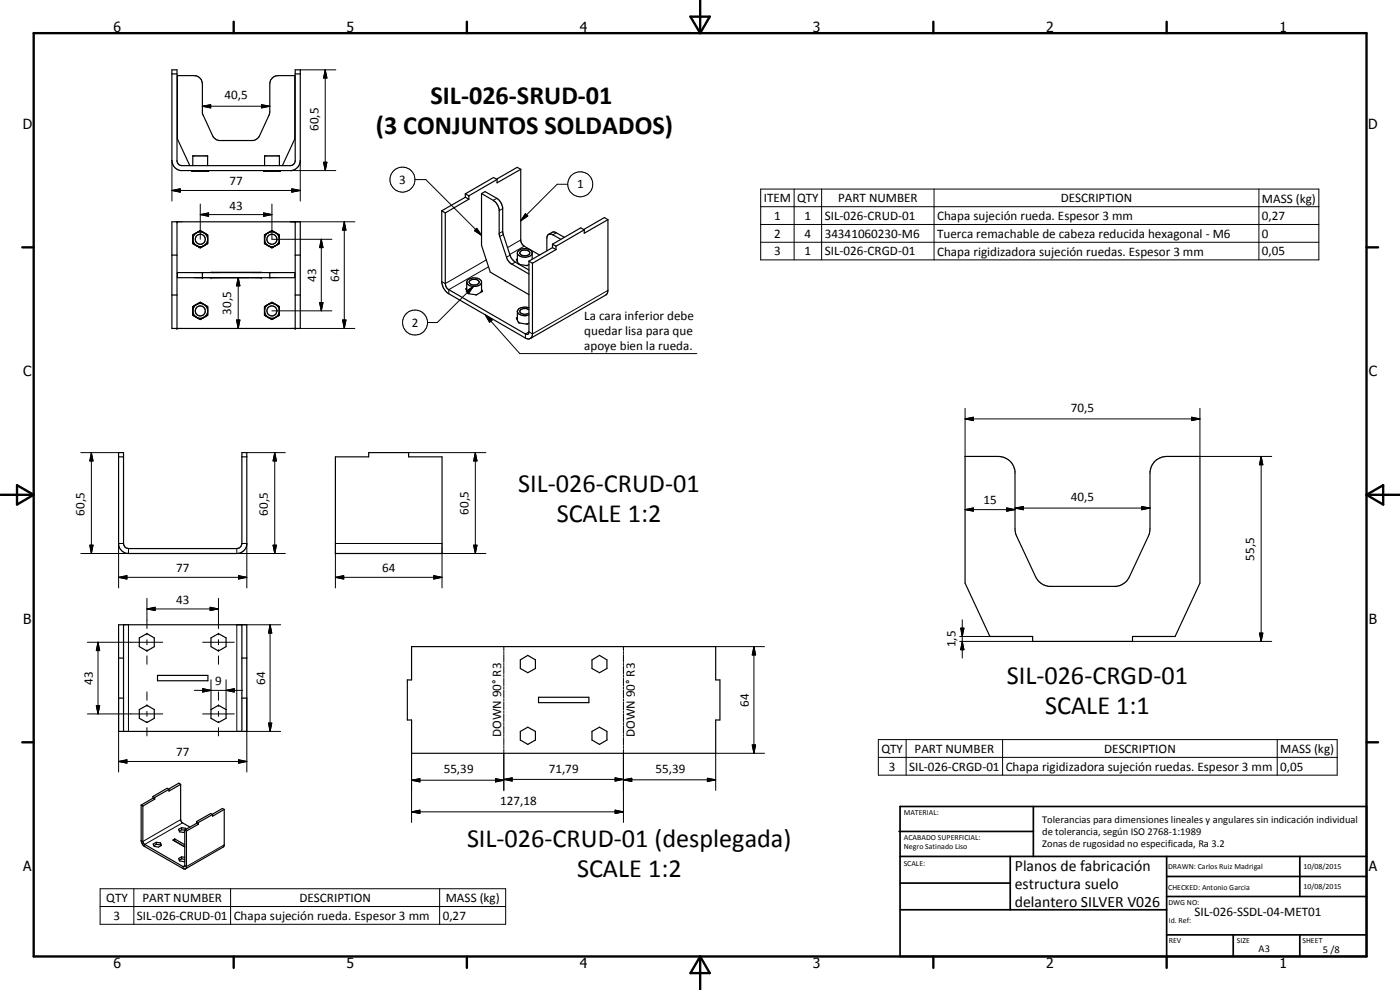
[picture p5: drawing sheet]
<svg xmlns="http://www.w3.org/2000/svg" width="420mm" height="297mm" viewBox="0 0 420 297" stroke-linecap="round" stroke-linejoin="round" font-family="sans-serif">
<g fill="none" stroke="#000" stroke-width=".35">
<path d="M51.6 21h1.5v27.5l.7 .9 .8 .3h32.5l.8-.3 .7-.9v-27.5h1.5v27.2a3.1 3.1 0 0 1-2.6 3h-33.3a3.1 3.1 0 0 1-2.6-3zM51.6 22.2h1.5M88.6 22.2h1.5M57 49.7l-3.8-8v-19h5a2.51 2.51 0 0 1 2.5 2.5l.1 9.1 3.2 6.8 .7 .7 1 .4h10.3l1.5-.9 3.4-7.4 .1-8.7a2.44 2.44 0 0 1 2.5-2.5h5v19l-3.8 8M57.6 51.4h5M57.6 51.3h.3M57.6 51.3v.1M57.9 49.7v-2.9h4.4v2.9M57.9 51.3v.1M57.9 51.2l-.3 .1M57.9 51.4h1.9M57.9 51.4h.1"/>
<path d="M58 51.2l-.1 .1M59.8 51.4h.1M59.9 51.3h.4M59.9 51.3l-.1 .1M60 51.2l-.1 .1M60.2 51.2l.1 .1M60.3 51.3l.1 .1M60.4 51.4h1.9M60.4 51.4h.1M62.2 51.2l.2 .1M62.3 51.4h.1M62.3 51.2l.3 .1"/>
<path d="M62.4 51.3h.2M62.4 51.3l-.1 .1M62.6 51.3v.1M79.2 51.3h4.9M79.2 51.3h.1M79.3 51.3l.1 .1M79.4 49.7v-2.9h4.5v2.9M79.4 51.4h.1M79.4 51.4h1.9M79.4 51.2l-.2 .1M79.5 51.2l-.2 .1M81.3 51.4h.1"/>
<path d="M81.4 51.3h.4M81.4 51.3l-.1 .1M81.5 51.2l-.1 .1M81.7 51.2l.1 .1M81.8 51.3l.1 .1M81.9 51.4h1.9M81.9 51.4h.1M83.7 51.2l.2 .1M83.8 51.4h.1M83.9 51.3h.2M83.9 51.3l-.1 .1M83.9 51.2l.2 .1"/>
<path d="M139.6 58.2l1.1 .6M139.6 58.2v1M139.6 59.2l1.1 .6M139.6 59.2l-7 4M140.7 58.8v1M140.7 59.8l-7.1 4.1M144.5 58.1v15.5l2.6 8.1 4.6 2.6M144.5 58.1l3.5 2 1.4 1.5 .4 1.3v7.5l2.2 6.8a3.6 3.6 0 0 0 1.6 2l5.1 3M144.5 58.1l1.1-.6 3.5 2a4.1 4.1 0 0 1 1.8 2.8v7.7l2.4 7.2 1.3 1.5 4.1 2.3M149.2 53.8l-1.1-.5-8.5 4.9M149.2 53.8l-8.5 5M156.3 50.8l-7.1 4.1v-1.1"/>
<path d="M156.3 50.8l-1.1-.6-6.2 3.6M156.3 50.8v21.5l.3 .8 .7 .8 4.6 2.6M51.6 76.5h1.5M51.6 66.5h38.5v32.1h-38.5zM53.1 66.5v32.1M57.9 70.5l2.2-1.3 2.2 1.3v2.6l-2.2 1.3-2.2-1.3zM60.7 69.6a2.23 2.23 0 0 0-2.8 2.3 2.23 2.23 0 0 0 3 1.9M60.7 69.6l1 .6M60.7 69.6a.75 .75 0 0 0-1.2 0l-1.6 1.1M60.7 69.6l1 .5M61.2 73.7l-.2 .1M61.7 70.1l.6 .6-.1 2.5-2.2 1.1-2.1-1.4"/>
<path d="M61.7 70.2l.6 1.3M62.3 72.2l-.3 .7-.7 .8M79.4 70.5l2.2-1.3 2.3 1.3v2.6l-2.3 1.3-2.2-1.3zM79.4 72.9l2.1 1.4 2.4-1.4M79.4 72l.3 1 .8 .7M80.9 73.9h1.4M82.3 69.7a2.16 2.16 0 0 0-2.9 1.9M82.5 69.7l.5 .3M82.7 73.7l-.2 .1M83 70l-.8-.4a.75 .75 0 0 0-1.2 0l-1.5 .8-.1 .3M83 70a2.25 2.25 0 0 1-.3 3.7M83 70l.9 .7"/>
<path d="M88.6 76.5h1.5M88.6 66.5v32.1M132.6 63.2l1 .7M132.6 63.2v21.6a4.4 4.4 0 0 0 2.1 3.3l23 13.3 .8 .3 .7-.1M133.6 63.9v21.2l.3 1 .8 .8 23 13.3a.66 .66 0 0 0 .7 .1 .66 .66 0 0 0 .3-.7v-21.2M155.3 77.7l-.3 .2 .6 1.3M155.3 75.9v2.6M155.3 78.1l-.1 .2M155.5 79l.5 .4M155.9 79.3l2.3 .4 .5-.3M156.2 75.4a1.75 1.75 0 0 1 2.8 .6 1.83 1.83 0 0 1-3-.1zM158.3 79.6l-.3 .1"/>
<path d="M158.7 78.4l1.1 .6M159.7 76.1a2.77 2.77 0 0 1-4.4 0 1.75 1.75 0 0 1 2.3-1.5 1.85 1.85 0 0 1 2.1 1.3v1.9M159.8 79v21.5l-.3 .8-.3 .3M164.7 70.3l1.2-.7h.6l2.9 1.6M165.8 73.3l1.1 .6M165.8 73.3v1M165.8 74.3l1.1 .6M165.8 74.3l-7.1 4.1M166.9 73.9v1M166.9 74.9l-7.1 4.1M168.3 71.8l-2.4-1.4a1.09 1.09 0 0 0-1.3-.1 1.09 1.09 0 0 0-.5 1.2v3.7M175.3 69l-1-.6-8.5 4.9"/>
<path d="M175.3 69l-8.4 4.9M182.4 65.9l-7.1 4.1v-1M182.4 65.9l-1-.6-6.2 3.6M182.4 65.9v21.2l-.3 1.1-22.9 13.4M51.6 88.5h1.5M53.2 81.8h35.3v1.5h-35.3zM57.9 92l2.2-1.3 2.2 1.3v2.6l-2.2 1.3-2.2-1.3zM57.9 94.4l1.6 1.1a.96 .96 0 0 0 1.5-.2l.2-.1M58.4 91.9l1.6-1.1 1.7 .8 .6 .5v2.3a2.34 2.34 0 0 1-3.1 .9 2.34 2.34 0 0 1-1-3.1zM59 91.4l-1.1 .7M60.7 81.8v1.5M61.2 91.4l-1.2-.3-1 .3"/>
<path d="M61.4 91.4l.7 .9 .2 .7M62.3 93.7l-.3 .7-.7 .8M63.3 81.8h15.1M79.4 92l2.2-1.3 2.3 1.3v2.6l-2.3 1.3-2.2-1.3zM79.4 93.6a3.4 3.4 0 0 0 2.3 2.2l2.2-1.4M79.4 94.4l.1 .3 1 .5M80.4 91.4a2.23 2.23 0 0 1 3.4 1.7 2.23 2.23 0 0 1-3.1 2.2M80.4 91.4l-.7 .8-.3 .6M80.5 91.4a1.41 1.41 0 0 1 2.2 0l1.2 .7M80.5 91.4l-1.1 .7M81 81.8v1.5M88.6 88.5h1.5"/>
<path d="M140.1 86.5l-.3 .2 .7 1.4 2.4 .4M140.1 84.6a2.64 2.64 0 0 1 4.2-.5l.2 .4v2.9l-.2 .3M140.1 84.6a2.54 2.54 0 0 0 3.6 1l.5-.3 .3-.6M140.1 86.9l-.1 .1M140.1 84.7v2.5M140.3 87.8l.5 .3M140.9 84.3a1.69 1.69 0 0 1 2.9 .5 1.85 1.85 0 0 1-3-.1zM142.8 88.4h.1M143.2 88.4h-.3M144.5 86.8l.3 .6-1.9 1.1M144.5 87l.2 .5M151.6 84.2l7.1 4.2"/>
<path d="M151.7 84.3h.1M155.3 95.2l-.3 .2 .6 1.5 2.6 .4 .5-.4M155.3 93.5a2.61 2.61 0 0 0 3.4 1M155.3 95.7l-.1 .1M155.5 96.6l.5 .3M158.3 97.2h-.3M158.7 92.4a2.61 2.61 0 0 0-3.4 .9v2.8M158.7 93a1.79 1.79 0 0 0-2.7 .4 1.82 1.82 0 0 0 2.7 .5M35.6 135.8h1.5v27.3a1.52 1.52 0 0 0 1.5 1.5h32.5a1.6 1.6 0 0 0 1.5-1.5v-27.3h1.5v27.6a3.1 3.1 0 0 1-3 2.7h-32.5a3.1 3.1 0 0 1-3-2.7zM35.6 137.1h1.5M72.6 137.1h1.5M100.7 137.1h9.9v-1.3h12v1.3h10.1v29h-32z"/>
<path d="M289.6 136.9h10a5 5 0 0 1 5 4.5l.1 18.4 6.1 13.3a5 5 0 0 0 4.1 2.8h20a5.1 5.1 0 0 0 4.1-2.8l6-13.3 .1-18.4a5 5 0 0 1 5-4.5h10v38.1l-7.4 16h-12.8v1.4h-30v-1.4h-12.8l-7.5-16zM35.6 187.5h38.5v32h-38.5zM35.6 197.4h1.5M37.1 187.5v32M41.8 191.4l2.3-1.3 2.2 1.3v2.6l-2.2 1.3-2.3-1.3zM63.3 191.4l2.3-1.3 2.2 1.3v2.6l-2.2 1.3-2.3-1.3zM72.6 187.5v32M72.6 197.4h1.5M123.5 194h91.3v10h1.3v12h-1.3v10h-91.3v-10h-1.3v-12h1.3zM156.2 198l2.2-1.4 2.3 1.4v2.6l-2.3 1.2-2.2-1.2zM177.7 198l2.2-1.4 2.2 1.4v2.6l-2.2 1.2-2.2-1.2zM35.6 209.5h1.5"/>
<path d="M41.8 212.9l2.3-1.3 2.2 1.3v2.6l-2.2 1.3-2.3-1.3zM47.3 202.6h15.1v1.7h-15.1zM63.3 212.9l2.3-1.3 2.2 1.3v2.6l-2.2 1.3-2.3-1.3zM72.6 209.5h1.5M156.2 219.5l2.2-1.3 2.3 1.3v2.5l-2.3 1.4-2.2-1.4zM161.6 209.2h15.1v1.6h-15.1zM177.7 219.5l2.2-1.3 2.2 1.3v2.5l-2.2 1.4-2.2-1.4zM45.9 239l.5 .3M45.9 239v.5M45.9 239.5l.5 .3M45.9 239.5l-3.5 2.1M46.4 239.3v.5"/>
<path d="M46.4 239.8l-3.5 2.1M50.7 236.9l-.5-.4-4.3 2.5M50.7 236.9l-4.3 2.4M54.2 235.3l-3.5 2.1v-.5M54.2 235.3l-.5-.3-3.1 1.8M54.2 235.3v10.8l.6 .8 2.2 1.3M42.4 241.6l.5 .3M42.4 241.6v10.8l.4 1 .6 .6 11.7 6.7h.6M42.9 241.9v10.6l.1 .5 12.1 7.1 .3-.3v-10.8M46.9 252.7l-.9 .5 .3 .8 1.3 .2 .9-.6-.3-.7M46.9 253.3l-.7 .4M46.9 252.7v.6"/>
<path d="M46.9 253.3l1.3 .2M46.9 252.7l1.3 .2M48.2 252.9v.6M48.2 253.5v.2M52.4 252.3h.1M52.4 251.7l3 1.7M52.4 251.7v.6M52.4 252.3l3 1.7M52.4 251.7l-.5 .4 3.5 2M54.5 249l-.7 .3M54.5 248.3v.7M54.5 257.1v.6"/>
<path d="M54.5 248.3l-.9 .5 .3 .8 1.2 .2 .3-.2M54.5 249l.9 .1M54.5 248.3l1.2 .2M54.5 257.1l-.9 .5 .3 .7 1.2 .2 .3-.1M54.5 257.7l-.7 .4M54.5 257.7l.9 .2M54.5 257.1l.9 .1M55.4 249l.6 .3M55.7 248.5v.4M55.7 248.5l.2 .3M56 249.3v10.9l-.3 .5M59 246.5l.5 .3"/>
<path d="M59 246.5v.5M59 247l.5 .3M59 247l-3.6 2M59.5 247.3l-3.5 2M59.5 246.8v.5M63.8 244.4l-.6-.3-4.2 2.4M63.8 244.4l-4.3 2.4M67.3 242.9l-.6-.3-3 1.7M67.3 242.9l-3.5 2v-.5M67.3 242.9l-.1 11-11.5 6.8"/>
<circle cx="60.1" cy="71.8" r="1.5"/>
<circle cx="81.6" cy="71.8" r="1.52"/>
<circle cx="60.1" cy="93.3" r="1.51"/>
<circle cx="81.6" cy="93.3" r="1.51"/>
</g>
<g fill="none" stroke="#000" stroke-width=".3">
<path d="M60.7 31.9l2.5-.5v1zM60.7 31.9h20.3M78.5 31.4l2.5 .5-2.5 .5zM90.1 21h10.7M97.6 21l.5 2.4h-1zM97.6 21v30.2M51.6 57.1l2.5-.5v1.1zM51.6 57.1h38.5M51.6 48.2v12.1M87.1 51.2h13.7M87.6 56.6l2.5 .5-2.5 .6zM90.1 48.2v12.1"/>
<path d="M97.1 48.7h1l-.5 2.5zM124.5 53.9h3.3l16.7 16.7M149.1 59.5l-1.1 .6M170.4 55.3h-3.2l-10.9 11M228.3 56.7h167.5v21.3h-167.5zM238.3 56.7v21.3M246.6 56.7v21.3M280.3 56.7v21.3M377.8 56.7v21.3M60.1 64.4l2.5-.5v1zM60.1 64.4h21.5M60.1 61.2v10.6"/>
<path d="M79.1 63.9l2.5 .5-2.5 .5zM81.6 61.2v10.6h18M87.1 66.5h19.4M96.4 71.8l.5 2.5h-1zM96.4 71.8v21.5M103.3 66.5l.5 2.5h-1zM103.3 66.5v32.1M143.1 68.5l1.4 2.1-2.1-1.4zM146 78l-12.4 7.1-1-.6M150.9 62.6l-1.1 .6M150.9 69.4l-1.1 .6M151 70.4l-1 .6"/>
<path d="M153.1 76.6l-1.1 .6M154.6 78.7l-1 .5M156.3 72l-4 2.3M157.3 73.9l-4.3 2.5M157.7 64.1l.7 .7-2.1 1.5zM167 69.8l-1.1 .6M228.3 62h167.5M228.3 67.4h167.5M228.3 72.7h167.5M58.2 83.3h16.5M71 96h1l-.5 2.6zM71.5 83.3l.5 2.5h-1z"/>
<path d="M71.5 83.3v15.3M81.6 93.3h18M87.1 98.6h19.4M95.9 90.8h1l-.5 2.5zM102.8 96h1l-.5 2.6zM139.9 87.4l2.2-1.5-1.5 2.2zM142.1 85.9l-10.9 10.9h-2.9M145.7 94.5l2 1.5-.8 .7zM145.7 94.5l10.3 11.6h53.1M146.6 80.1l-11.9 6.8v1.2M182.4 87.1l-22.6 13.1-1.1-.6-1 .6v1.2M24.2 135.8h11.4"/>
<path d="M27.4 135.8l.5 2.5h-.9zM27.4 135.8v30.3M74.1 135.8h11.5M82.5 135.8l.5 2.5h-1.1zM82.5 135.8v30.3M122.6 135.8h23.2M142.7 135.8l.5 2.5h-1.1zM142.7 135.8v30.3M289.6 125.7l2.5-.5v1zM289.6 125.7h70.5M289.6 122.5v14.4M357.6 125.2l2.5 .5-2.5 .5z"/>
<path d="M360.1 122.5v14.4h21.6M378.5 136.9l.5 2.5h-1zM378.5 136.9v55.5M289.6 152.9l2.5-.5v1zM289.6 152.9h15M302.1 152.4l2.5 .5-2.5 .5zM304.6 152.4l2.5-.4v1zM304.6 152.4h40.5M342.6 152l2.5 .4-2.5 .6zM27 163.6h.9l-.5 2.5zM35.6 173.2l2.5-.5v1zM35.6 173.2h38.5"/>
<path d="M37.1 163.1h-1.5v13.3M38.6 164.6v1.5h-14.4M44.1 179.5v9.1M65.6 179.5v9.1M71.1 164.6v1.5h14.5M71.6 172.7l2.5 .5-2.5 .5zM72.6 163.1h1.5v13.3M81.9 163.6h1.1l-.5 2.5zM100.7 173.2l2.5-.5v1zM100.7 163.1h32M100.7 173.2h32M100.7 166.1v10.3"/>
<path d="M130.2 172.7l2.5 .5-2.5 .5zM142.1 163.6h1.1l-.5 2.5zM145.8 166.1h-13.1v10.3M26.2 192.7h22.6M29.4 192.7l.5 2.5h-1zM29.4 192.7v21.5M38.6 187.5v32M44.1 182.7l2.5-.5v1zM44.1 190v.5M44.1 191.9v1.6M44.1 194.9v.4M44.1 196.8v2.5"/>
<path d="M44.1 182.7h21.5M60.8 192.7h9.5M63.1 182.2l2.5 .5-2.5 .5zM65.6 190v.5M65.6 191.9v1.6M65.6 194.9v.4M65.6 196.8v2.5M81.1 187.5l.5 2.4h-1zM81.1 187.5v32M84.2 187.5h-13.1v32h13.1M151.2 194v1.2M151.2 195.5v.6"/>
<path d="M151.2 196.4v2.4M151.2 199.1v.5M151.2 199.9v2.4M187.1 194v1.2M187.1 195.5v.6M187.1 196.4v2.4M187.1 199.1v.5M187.1 199.9v2.4M214.8 194h14.6M226.3 194l.5 2.5h-1zM226.3 194v32M288 192.4h21.9"/>
<path d="M288 191h9.1M288.3 188.5h1l-.5 2.5zM288.8 192.4l.5 2.5h-1zM288.8 186v11.4M339.9 192.4h41.8M378 189.9h1l-.5 2.5zM26.2 214.2h22.6M28.9 211.7h1l-.5 2.5zM35.6 209.5v22.1M44.1 207.6v2.5M44.1 211.5v.5M44.1 213.4v1.5"/>
<path d="M44.1 216.5v.3M44.1 218.3v2.5M58.3 207.1h14.5M60.8 206.6l2.5 .5-2.5 .5zM60.8 214.2h9.5M63.3 204v8.9M65.6 207.6v2.5M65.6 211.5v.5M65.6 213.4v1.5M65.6 216.5v.3M65.6 218.3v2.5M67.8 207.1l2.5-.5v1z"/>
<path d="M67.8 204v8.9M74.1 209.5v22.1M80.6 217h1l-.5 2.5zM151.2 202.6v.6M151.2 203.5v2.4M151.2 206.2v.6M151.2 207.1v2.3M151.2 209.7v.6M151.2 210.6v2.4M151.2 213.3v.6M151.2 214.2v2.3M151.2 216.8v.6"/>
<path d="M151.2 217.7v2.4M187.1 202.6v.6M187.1 203.5v2.4M187.1 206.2v.6M187.1 207.1v2.3M187.1 209.7v.6M187.1 210.6v2.4M187.1 213.3v.6M187.1 214.2v2.3M187.1 216.8v.6M187.1 217.7v2.4M35.6 228.5l2.5-.5v1z"/>
<path d="M35.6 228.5h38.5M71.6 228l2.5 .5-2.5 .5zM123.5 234.1l2.5-.5v1zM123.5 234.1h27.7M123.5 226v20.8M148.7 233.6l2.5 .5-2.5 .5zM151.2 233.8l2.5-.4v1zM151.2 220.4v.6M151.2 221.3v2.3M151.2 223.9v.6M151.2 224.8v12.5M151.2 233.8h35.9"/>
<path d="M184.6 233.4l2.5 .4-2.5 .6zM187.1 234l2.5-.5v1zM187.1 220.4v.6M187.1 221.3v2.3M187.1 223.9v.6M187.1 224.8v22M187.1 234h27.7M212.3 233.5l2.5 .5-2.5 .5zM225.8 223.5h1l-.5 2.5zM229.4 226h-14.6v11.2M263.6 221.9h137.7v10.7h-137.7zM263.6 227.2h137.7"/>
<path d="M271.9 221.9v10.7M300.9 221.9v10.7M383.3 221.9v10.7M54.2 245.9l-11.3 6.6-.5-.4M54.8 246.9l-11.4 6.5v.6M67.3 253.5l-11.3 6.5-.6-.3-.5 .3v.6M123.5 243.6l2.5-.5v1zM123.5 243.6h63.6M184.6 243.1l2.5 .5-2.5 .5zM30 266.7h121.8v10.6h-121.8zM30 272h121.8M40.2 266.7v10.6"/>
<path d="M69.2 266.7v10.6M131.9 266.7v10.6"/>
<circle cx="120.8" cy="53.9" r="3.7"/>
<circle cx="174.1" cy="55.3" r="3.8"/>
<circle cx="124.6" cy="96.8" r="3.8"/>
</g>
<g fill="#000">
<circle cx="62.3" cy="46.8" r=".18"/>
<circle cx="79.4" cy="46.8" r=".18"/>
<circle cx="53.1" cy="66.5" r=".18"/>
<circle cx="88.6" cy="66.5" r=".18"/>
<circle cx="53.1" cy="98.6" r=".18"/>
<circle cx="60.7" cy="83.3" r=".18"/>
<circle cx="60.7" cy="81.8" r=".18"/>
<circle cx="63.3" cy="83.3" r=".18"/>
<circle cx="78.4" cy="83.3" r=".18"/>
<circle cx="88.6" cy="98.6" r=".18"/>
</g>
<g fill="none" stroke="#000" stroke-width=".71">
<path d="M10.1 9.9h400v277.1h-400zM70.1 6.5v3.4M140.1 6.5v3.4M207.2 5h5.8l-2.9 4.9zM210.1 0v9.9M280.1 6.5v3.4M350.1 6.5v3.4M6.7 74.2h3.4M410.1 74.2h3.5M.1 148.5h10M5.1 145.6l5 2.9-5 2.9zM410.1 148.5h10"/>
<path d="M410.1 148.5l5-2.9v5.8zM6.7 222.7h3.4M410.1 222.7h3.5M70.1 287v3.4M140.1 287v3.4M210.1 287v10M210.1 287l2.9 5h-5.8zM280.1 287v3.4M350.1 287v3.4"/>
</g>
<g fill="none" stroke="#000" stroke-width=".51">
<path d="M269.8 249.5h40.3M270.1 242h140v45h-140zM270.1 257h140M303.2 257v16M310.1 242v15M350.1 257v30M390.1 257v12M270.1 265h33.1M270.1 273h80M350.1 269h60M350.1 263h60M350.1 280.5h60"/>
<path d="M370.1 280.5v6.5M390.1 280.5v6.5"/>
</g>
<g fill="#000">
<path d="M60.7 31.9l2.5-.5v1zM78.5 31.4l2.5 .5-2.5 .5zM97.6 21l.5 2.4h-1zM51.6 57.1l2.5-.5v1.1zM87.6 56.6l2.5 .5-2.5 .6zM97.1 48.7h1l-.5 2.5zM60.1 64.4l2.5-.5v1zM79.1 63.9l2.5 .5-2.5 .5zM96.4 71.8l.5 2.5h-1zM103.3 66.5l.5 2.5h-1zM143.1 68.5l1.4 2.1-2.1-1.4zM157.7 64.1l.7 .7-2.1 1.5z"/>
<path d="M71 96h1l-.5 2.6zM71.5 83.3l.5 2.5h-1zM95.9 90.8h1l-.5 2.5zM102.8 96h1l-.5 2.6zM139.9 87.4l2.2-1.5-1.5 2.2zM145.7 94.5l2 1.5-.8 .7zM27.4 135.8l.5 2.5h-.9zM82.5 135.8l.5 2.5h-1.1zM142.7 135.8l.5 2.5h-1.1zM289.6 125.7l2.5-.5v1zM357.6 125.2l2.5 .5-2.5 .5zM378.5 136.9l.5 2.5h-1z"/>
<path d="M289.6 152.9l2.5-.5v1zM302.1 152.4l2.5 .5-2.5 .5zM304.6 152.4l2.5-.4v1zM342.6 152l2.5 .4-2.5 .6zM27 163.6h.9l-.5 2.5zM35.6 173.2l2.5-.5v1zM71.6 172.7l2.5 .5-2.5 .5zM81.9 163.6h1.1l-.5 2.5zM100.7 173.2l2.5-.5v1zM130.2 172.7l2.5 .5-2.5 .5zM142.1 163.6h1.1l-.5 2.5zM29.4 192.7l.5 2.5h-1z"/>
<path d="M44.1 182.7l2.5-.5v1zM63.1 182.2l2.5 .5-2.5 .5zM81.1 187.5l.5 2.4h-1zM226.3 194l.5 2.5h-1zM288.3 188.5h1l-.5 2.5zM288.8 192.4l.5 2.5h-1zM378 189.9h1l-.5 2.5zM28.9 211.7h1l-.5 2.5zM60.8 206.6l2.5 .5-2.5 .5zM67.8 207.1l2.5-.5v1zM80.6 217h1l-.5 2.5zM35.6 228.5l2.5-.5v1z"/>
<path d="M71.6 228l2.5 .5-2.5 .5zM123.5 234.1l2.5-.5v1zM148.7 233.6l2.5 .5-2.5 .5zM151.2 233.8l2.5-.4v1zM184.6 233.4l2.5 .4-2.5 .6zM187.1 234l2.5-.5v1zM212.3 233.5l2.5 .5-2.5 .5zM225.8 223.5h1l-.5 2.5zM123.5 243.6l2.5-.5v1zM184.6 243.1l2.5 .5-2.5 .5z"/>
</g>
<g font-size="7.9">
<text x="129.2" y="31.1">SIL-026-SRUD-01</text>
<text x="112.8" y="40.1">(3 CONJUNTOS SOLDADOS)</text>
<text x="155.5" y="147.6">SIL-026-CRUD-01</text>
<text x="167.1" y="156.5">SCALE 1:2</text>
<text x="302.1" y="205.2">SIL-026-CRGD-01</text>
<text x="313.6" y="214.2">SCALE 1:1</text>
<text x="140.2" y="254.3">SIL-026-CRUD-01 (desplegada)</text>
<text x="173.2" y="263.2">SCALE 1:2</text>
</g>
<g font-size="4.7">
<text x="304.6" y="261.2">Planos de fabricación</text>
<text x="304.6" y="266.6">estructura suelo</text>
<text x="304.6" y="272">delantero SILVER V026</text>
</g>
<g font-size="4.2">
<text x="34" y="9.6">6</text>
<text x="104" y="9.6">5</text>
<text x="174" y="9.6">4</text>
<text x="244" y="9.6">3</text>
<text x="314" y="9.6">2</text>
<text x="384" y="9.6">1</text>
<text x="6.8" y="38.7">D</text>
<text x="410.6" y="38.7">D</text>
<text x="7" y="112.9">C</text>
<text x="410.8" y="112.9">C</text>
<text x="7" y="187.1">B</text>
<text x="410.8" y="187.1">B</text>
<text x="7" y="261.4">A</text>
<text x="410.8" y="261.4">A</text>
<text x="34" y="290.4">6</text>
<text x="104" y="290.4">5</text>
<text x="174" y="290.4">4</text>
<text x="244" y="290.4">3</text>
<text x="314" y="290.4">2</text>
<text x="384" y="290.4">1</text>
</g>
<g font-size="3.9">
<text x="67.4" y="29.8">40,5</text>
<text x="95.6" y="39.3" transform="rotate(-90 95.6 39.3)">60,5</text>
<text x="68.9" y="55.6">77</text>
<text x="119.8" y="55.2">3</text>
<text x="173.2" y="56.6">1</text>
<text x="68.9" y="62.9">43</text>
<text x="229.2" y="60.7">ITEM</text>
<text x="232.3" y="66">1</text>
<text x="239.2" y="60.7">QTY</text>
<text x="241.5" y="66">1</text>
<text x="247.5" y="66">SIL-026-CRUD-01</text>
<text x="251.5" y="60.7">PART NUMBER</text>
<text x="318.3" y="60.7">DESCRIPTION</text>
<text x="378.7" y="60.8">MASS (kg)</text>
<text x="378.7" y="66">0,27</text>
<text x="232.3" y="71.3">2</text>
<text x="241.5" y="71.3">4</text>
<text x="247.5" y="71.3">34341060230-M6</text>
<text x="281.3" y="66.1">Chapa sujeción rueda. Espesor 3 mm</text>
<text x="281.3" y="71.4">Tuerca remachable de cabeza reducida hexagonal - M6</text>
<text x="378.7" y="71.3">0</text>
<text x="232.3" y="76.6">3</text>
<text x="241.5" y="76.6">1</text>
<text x="247.5" y="76.6">SIL-026-CRGD-01</text>
<text x="281.3" y="76.7">Chapa rigidizadora sujeción ruedas. Espesor 3 mm</text>
<text x="378.7" y="76.6">0,05</text>
<text x="94.9" y="84.5" transform="rotate(-90 94.9 84.5)">43</text>
<text x="101.8" y="84.5" transform="rotate(-90 101.8 84.5)">64</text>
<text x="69.4" y="94.4" transform="rotate(-90 69.4 94.4)">30,5</text>
<text x="123.6" y="98.1">2</text>
<text x="175.3" y="96.1">La cara inferior debe</text>
<text x="175.3" y="100.5">quedar lisa para que</text>
<text x="175.3" y="105">apoye bien la rueda.</text>
<text x="321.4" y="123.7">70,5</text>
<text x="25.4" y="154.7" transform="rotate(-90 25.4 154.7)">60,5</text>
<text x="80.4" y="154.7" transform="rotate(-90 80.4 154.7)">60,5</text>
<text x="140.6" y="154.4" transform="rotate(-90 140.6 154.4)">60,5</text>
<text x="295.1" y="151.3">15</text>
<text x="321.4" y="150.4">40,5</text>
<text x="52.9" y="171.7">77</text>
<text x="114.7" y="171.7">64</text>
<text x="376.4" y="168.2" transform="rotate(-90 376.4 168.2)">55,5</text>
<text x="52.9" y="181.1">43</text>
<text x="286.7" y="194.2" transform="rotate(-90 286.7 194.2)">1,5</text>
<text x="27.9" y="205.5" transform="rotate(-90 27.9 205.5)">43</text>
<text x="64.6" y="205.6">9</text>
<text x="79.5" y="205.5" transform="rotate(-90 79.5 205.5)">64</text>
<text x="224.7" y="212" transform="rotate(-90 224.7 212)">64</text>
<text x="150.4" y="221.2" transform="rotate(-90 150.4 221.2)">DOWN 90° R3</text>
<text x="190.5" y="221.2" transform="rotate(-90 190.5 221.2)">DOWN 90° R3</text>
<text x="52.9" y="226.9">77</text>
<text x="264.5" y="225.8">QTY</text>
<text x="274.4" y="225.8">PART NUMBER</text>
<text x="331.4" y="225.8">DESCRIPTION</text>
<text x="384.2" y="226">MASS (kg)</text>
<text x="133.2" y="232.1">55,39</text>
<text x="164.7" y="231.8">71,79</text>
<text x="196.8" y="231.9">55,39</text>
<text x="266.8" y="231.2">3</text>
<text x="272.8" y="231.2">SIL-026-CRGD-01</text>
<text x="301.8" y="231.3">Chapa rigidizadora sujeción ruedas. Espesor 3 mm</text>
<text x="384.2" y="231.2">0,05</text>
<text x="150.1" y="241.5">127,18</text>
<text x="31.9" y="270.6">QTY</text>
<text x="34.1" y="275.9">3</text>
<text x="41.1" y="275.9">SIL-026-CRUD-01</text>
<text x="42.7" y="270.6">PART NUMBER</text>
<text x="89.9" y="270.6">DESCRIPTION</text>
<text x="132.9" y="275.9">0,27</text>
<text x="133.8" y="270.7">MASS (kg)</text>
<text x="358.5" y="275">SIL-026-SSDL-04-MET01</text>
<text x="70.1" y="276">Chapa sujeción rueda. Espesor 3 mm</text>
</g>
<g font-size="3.1">
<text x="312.7" y="246.8">Tolerancias para dimensiones lineales y angulares sin indicación individual</text>
<text x="312.7" y="250.4">de tolerancia, según ISO 2768-1:1989</text>
<text x="312.7" y="254">Zonas de rugosidad no especificada, Ra 3.2</text>
<text x="377.7" y="285.6">A3</text>
<text x="397" y="285.9">5 /8</text>
</g>
<g font-size="2.4">
<text x="271.2" y="244.4">MATERIAL:</text>
<text x="271.3" y="252">ACABADO SUPERFICIAL:</text>
<text x="271.3" y="254.6">Negro Satinado Liso</text>
<text x="271.2" y="259.7">SCALE:</text>
<text x="350.6" y="260.8">DRAWN: Carlos Ruiz Madrigal</text>
<text x="391.2" y="260.6">10/08/2015</text>
<text x="350.6" y="267">CHECKED: Antonio Garcia</text>
<text x="391.2" y="266.7">10/08/2015</text>
<text x="350.6" y="271.4">DWG NO:</text>
<text x="350.8" y="276.9">Id. Ref:</text>
<text x="350.8" y="282.8">REV</text>
<text x="371.2" y="282.9">SIZE</text>
<text x="390.9" y="282.9">SHEET</text>
</g>
</svg>
